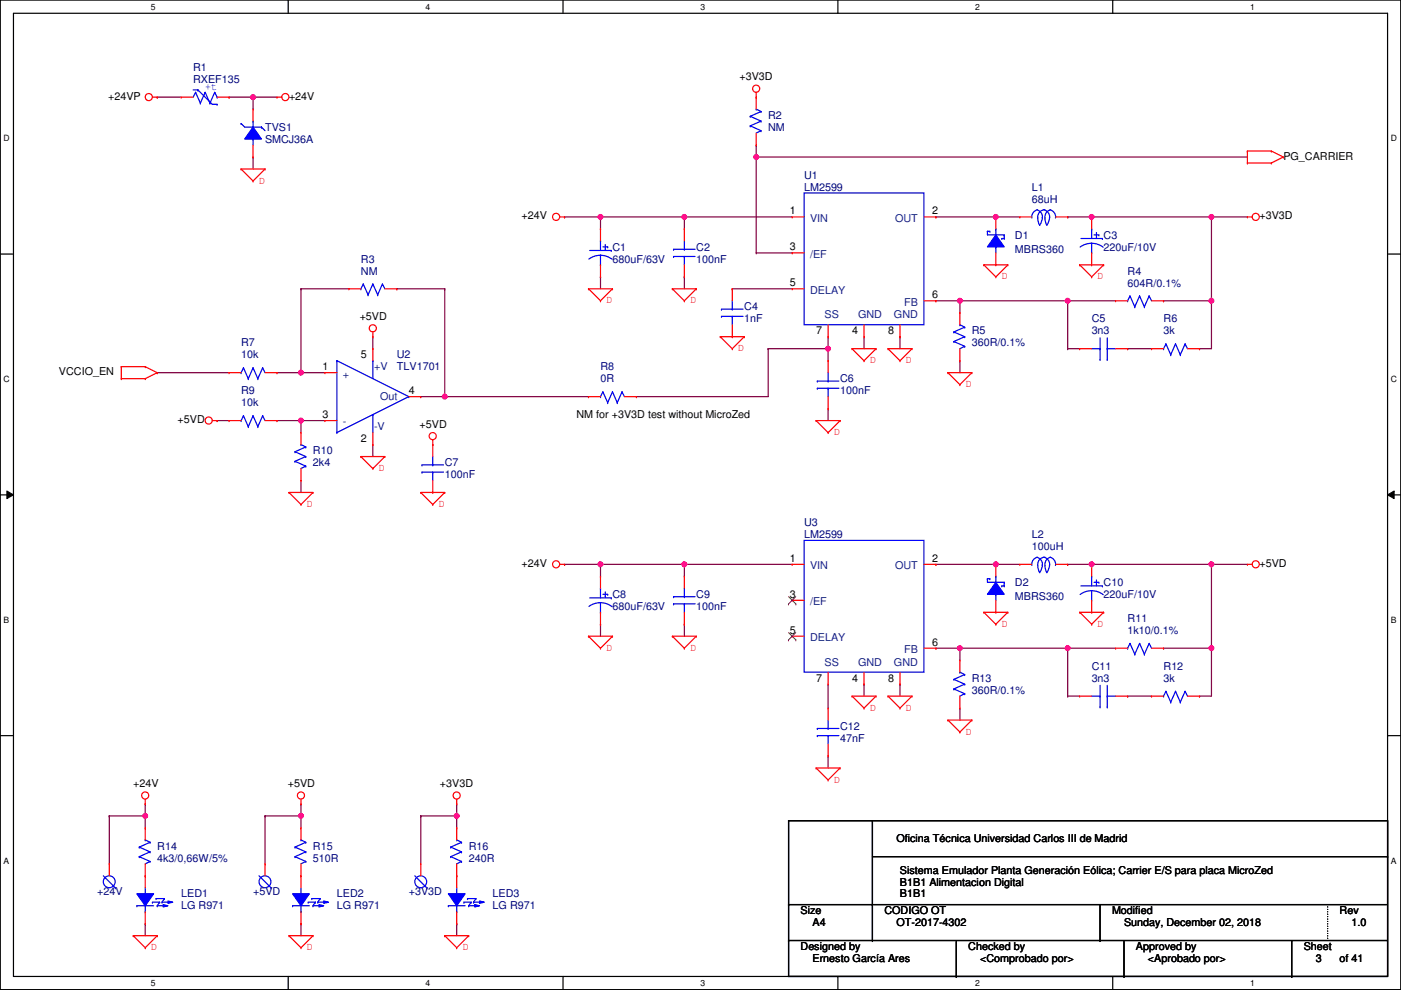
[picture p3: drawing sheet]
<svg xmlns="http://www.w3.org/2000/svg" width="297mm" height="210mm" viewBox="0 0 297 210" stroke-linecap="round" stroke-linejoin="round" font-family="sans-serif">
<path d="M.1 0h296.9v209.8h-296.9zM2.9 2.8h291.3v204.2h-291.3z" fill="none" stroke="#000" stroke-width=".25"/>
<g fill="#fff">
<path d="M32 .4h1v2h-1z"/>
<path d="M32 207.4h1v2h-1z"/>
</g>
<path d="M61.1 0v2.8M61.1 207v2.8" fill="none" stroke="#000" stroke-width=".25"/>
<g fill="#fff">
<path d="M90.2 .4h1v2h-1z"/>
<path d="M90.2 207.4h1v2h-1z"/>
</g>
<path d="M119.4 0v2.8M119.4 207v2.8" fill="none" stroke="#000" stroke-width=".25"/>
<g fill="#fff">
<path d="M148.5 .4h1v2h-1z"/>
<path d="M148.5 207.4h1v2h-1z"/>
</g>
<path d="M177.6 0v2.8M177.6 207v2.8" fill="none" stroke="#000" stroke-width=".25"/>
<g fill="#fff">
<path d="M206.8 .4h1v2h-1z"/>
<path d="M206.8 207.4h1v2h-1z"/>
</g>
<path d="M235.9 0v2.8M235.9 207v2.8" fill="none" stroke="#000" stroke-width=".25"/>
<g fill="#fff">
<path d="M265 .4h1v2h-1z"/>
<path d="M265 207.4h1v2h-1z"/>
<path d="M.8 28.3h1.2v2.1h-1.2z"/>
<path d="M294.9 28.3h1.3v2.1h-1.3z"/>
<path d="M.8 79.4h1.2v2h-1.2z"/>
<path d="M294.9 79.4h1.3v2h-1.3z"/>
</g>
<path d="M.1 53.9h2.8M294.2 53.9h2.8" fill="none" stroke="#000" stroke-width=".25"/>
<g fill="#fff">
<path d="M.8 130.5h1.2v2h-1.2z"/>
<path d="M294.9 130.5h1.2v2h-1.2z"/>
</g>
<path d="M.1 104.9h2.8M294.2 104.9h2.8" fill="none" stroke="#000" stroke-width=".25"/>
<path d="M1.5 104.1l1.4 .8-1.4 .8zM294.2 104.9l1.4-.8v1.6z" fill="#000"/>
<path d="M1.5 104.1l1.4 .8-1.4 .8zM294.2 104.9l1.4-.8v1.6z" fill="none" stroke="#000" stroke-width=".21"/>
<g fill="#fff">
<path d="M.8 181.5h1.2v2h-1.2z"/>
<path d="M294.9 181.5h1.2v2h-1.2z"/>
</g>
<path d="M.1 156h2.8M294.2 156h2.8" fill="none" stroke="#000" stroke-width=".25"/>
<path d="M160.3 33.3h.1M160.3 33.3h104.2" fill="none" stroke="#800040" stroke-width=".25"/>
<circle cx="160.3" cy="33.3" r=".5" fill="#f0f"/>
<circle cx="160.3" cy="33.3" r=".5" fill="none" stroke="#f0f" stroke-width=".25"/>
<g fill="none" stroke="#800040" stroke-width=".25">
<path d="M160.3 33.3h.1M160.3 33.3v20.3M33.3 79h.1M33.3 79h15.3M63.8 79h.1M63.8 61.2h.1M63.8 79h5.1M63.8 61.2v17.8M63.8 61.2h10.2M79.1 71.4h.1M79.1 71.4v2.5M84.1 61.2h.1"/>
<path d="M84.1 61.2h10.2M94.3 61.2h.1M94.3 61.2v22.9M79.1 94.3h.1M79.1 94.3v2.5"/>
</g>
<circle cx="94.3" cy="84.1" r=".5" fill="#f0f"/>
<circle cx="94.3" cy="84.1" r=".5" fill="none" stroke="#f0f" stroke-width=".25"/>
<path d="M58.7 79h.1M58.7 79h5.1M89.2 84.1h.1M89.2 84.1h5.1" fill="none" stroke="#800040" stroke-width=".25"/>
<circle cx="63.8" cy="79" r=".5" fill="#f0f"/>
<circle cx="63.8" cy="79" r=".5" fill="none" stroke="#f0f" stroke-width=".25"/>
<path d="M46 89.2h.1M46 89.2h2.6M58.7 89.2h.1M58.7 89.2h10.2M63.8 89.2h.1M63.8 89.2v2.5M63.8 101.9h.1M63.8 101.9v2.5" fill="none" stroke="#800040" stroke-width=".25"/>
<circle cx="63.8" cy="89.2" r=".5" fill="#f0f"/>
<circle cx="63.8" cy="89.2" r=".5" fill="none" stroke="#f0f" stroke-width=".25"/>
<path d="M127.3 46h.1M127.3 46h17.8M94.3 84.1h30.5M124.8 84.1h.1M175.6 86.6h.1M175.6 86.6v2.6" fill="none" stroke="#800040" stroke-width=".25"/>
<circle cx="127.3" cy="46" r=".5" fill="#f0f"/>
<circle cx="127.3" cy="46" r=".5" fill="none" stroke="#f0f" stroke-width=".25"/>
<path d="M127.3 46h.1M127.3 46v2.5M145.1 46h.1M145.1 46v2.5M145.1 46h22.9" fill="none" stroke="#800040" stroke-width=".25"/>
<circle cx="145.1" cy="46" r=".5" fill="#f0f"/>
<circle cx="145.1" cy="46" r=".5" fill="none" stroke="#f0f" stroke-width=".25"/>
<path d="M198.4 46h.1M198.4 46h12.7M198.4 63.8h.1M198.4 63.8h5.1M203.5 63.8h.1M203.5 63.8v2.5" fill="none" stroke="#800040" stroke-width=".25"/>
<circle cx="211.1" cy="46" r=".5" fill="#f0f"/>
<circle cx="211.1" cy="46" r=".5" fill="none" stroke="#f0f" stroke-width=".25"/>
<path d="M211.1 46h.1M211.1 46h5.1M226.4 46h.1M226.4 46h5.1M203.5 76.5h.1M203.5 76.5v2.5" fill="none" stroke="#800040" stroke-width=".25"/>
<circle cx="231.4" cy="46" r=".5" fill="#f0f"/>
<circle cx="231.4" cy="46" r=".5" fill="none" stroke="#f0f" stroke-width=".25"/>
<path d="M231.5 46h.1M231.5 46h25.4M256.9 46h.1M256.9 46v17.8" fill="none" stroke="#800040" stroke-width=".25"/>
<circle cx="256.8" cy="63.8" r=".5" fill="#f0f"/>
<circle cx="256.8" cy="63.8" r=".5" fill="none" stroke="#f0f" stroke-width=".25"/>
<circle cx="256.8" cy="46" r=".5" fill="#f0f"/>
<circle cx="256.8" cy="46" r=".5" fill="none" stroke="#f0f" stroke-width=".25"/>
<path d="M256.9 46h.1M256.9 46h7.6M203.5 63.8h.1M203.5 63.8h22.9M246.7 63.8h.1M246.7 63.8h10.2" fill="none" stroke="#800040" stroke-width=".25"/>
<circle cx="226.4" cy="63.8" r=".5" fill="#f0f"/>
<circle cx="226.4" cy="63.8" r=".5" fill="none" stroke="#f0f" stroke-width=".25"/>
<circle cx="203.5" cy="63.8" r=".5" fill="#f0f"/>
<circle cx="203.5" cy="63.8" r=".5" fill="none" stroke="#f0f" stroke-width=".25"/>
<g fill="none" stroke="#800040" stroke-width=".25">
<path d="M119.7 46h.1M119.7 46h7.6M127.3 58.7h.1M127.3 58.7v2.5M145.1 58.7h.1M145.1 58.7v2.5M155.3 61.2h.1M155.3 61.2h12.7M162.9 73.9h.1M175.6 71.4h.1M175.6 71.4v2.5h-12.7M183.2 71.4h.1"/>
<path d="M183.2 71.4v2.5M190.8 71.4h.1M190.8 71.4v2.5M226.4 63.8h.1M226.4 73.9h.1M226.4 63.8v10.1M226.4 73.9h2.5M226.4 63.8h10.1M239.1 73.9h.1M239.1 73.9h5.1M254.3 73.9h.1M256.9 63.8h.1"/>
<path d="M256.9 63.8v10.1h-2.6"/>
</g>
<circle cx="175.6" cy="73.9" r=".5" fill="#f0f"/>
<circle cx="175.6" cy="73.9" r=".5" fill="none" stroke="#f0f" stroke-width=".25"/>
<path d="M160.3 30.8h.1M160.3 30.8v2.5M160.3 53.6h.1M160.3 53.6h7.7M162.9 73.9h.1M162.9 73.9v10.2M175.6 73.9h.1M175.6 73.9v2.6M127.3 119.7h.1M127.3 119.7h17.8" fill="none" stroke="#800040" stroke-width=".25"/>
<circle cx="127.3" cy="119.6" r=".5" fill="#f0f"/>
<circle cx="127.3" cy="119.6" r=".5" fill="none" stroke="#f0f" stroke-width=".25"/>
<path d="M127.3 119.7h.1M127.3 119.7v2.5M145.1 119.7h.1M145.1 119.7v2.5M145.1 119.7h22.9" fill="none" stroke="#800040" stroke-width=".25"/>
<circle cx="145.1" cy="119.6" r=".5" fill="#f0f"/>
<circle cx="145.1" cy="119.6" r=".5" fill="none" stroke="#f0f" stroke-width=".25"/>
<path d="M198.4 119.7h.1M198.4 119.7h17.8M211.1 119.7h.1M198.4 137.4h.1M198.4 137.4h5.1M203.5 137.4h.1M203.5 137.4v2.6M203.5 150.1h.1M203.5 150.1v2.6" fill="none" stroke="#800040" stroke-width=".25"/>
<circle cx="211.1" cy="119.6" r=".5" fill="#f0f"/>
<circle cx="211.1" cy="119.6" r=".5" fill="none" stroke="#f0f" stroke-width=".25"/>
<path d="M226.4 119.7h.1M226.4 119.7h5.1" fill="none" stroke="#800040" stroke-width=".25"/>
<circle cx="231.4" cy="119.6" r=".5" fill="#f0f"/>
<circle cx="231.4" cy="119.6" r=".5" fill="none" stroke="#f0f" stroke-width=".25"/>
<path d="M231.5 119.7h.1M231.5 119.7h25.4M256.9 119.7h.1M256.9 119.7v17.7" fill="none" stroke="#800040" stroke-width=".25"/>
<circle cx="256.8" cy="137.4" r=".5" fill="#f0f"/>
<circle cx="256.8" cy="137.4" r=".5" fill="none" stroke="#f0f" stroke-width=".25"/>
<circle cx="256.8" cy="119.6" r=".5" fill="#f0f"/>
<circle cx="256.8" cy="119.6" r=".5" fill="none" stroke="#f0f" stroke-width=".25"/>
<path d="M256.9 119.7h.1M256.9 119.7h7.6M203.5 137.4h.1M203.5 137.4h22.9M246.7 137.4h.1M246.7 137.4h10.2" fill="none" stroke="#800040" stroke-width=".25"/>
<circle cx="226.4" cy="137.4" r=".5" fill="#f0f"/>
<circle cx="226.4" cy="137.4" r=".5" fill="none" stroke="#f0f" stroke-width=".25"/>
<circle cx="203.5" cy="137.4" r=".5" fill="#f0f"/>
<circle cx="203.5" cy="137.4" r=".5" fill="none" stroke="#f0f" stroke-width=".25"/>
<g fill="none" stroke="#800040" stroke-width=".25">
<path d="M119.7 119.7h.1M119.7 119.7h7.6M127.3 132.4h.1M127.3 132.4v2.5M145.1 132.4h.1M145.1 132.4v2.5M226.4 137.4h.1M226.4 137.4v10.2M226.4 137.4h10.1M256.9 137.4h.1M256.9 137.4v10.2h-2.6M175.6 145.1h.1"/>
<path d="M175.6 145.1v5M183.2 145.1h.1M183.2 145.1v2.5M190.8 145.1h.1M190.8 145.1v2.5M226.4 147.6h.1M226.4 147.6h2.5M239.1 147.6h.1M239.1 147.6h5.1M254.3 147.6h.1M30.8 170.5h.1M30.8 170.5v2.5"/>
<path d="M63.8 170.5h.1M63.8 170.5v2.5M175.6 160.3h.1M175.6 160.3v2.5M30.8 195.9h.1M30.8 195.9v2.5M63.8 195.9h.1M63.8 195.9v2.5M96.8 195.9h.1M96.8 195.9v2.5"/>
</g>
<circle cx="63.8" cy="173" r=".5" fill="#f0f"/>
<circle cx="63.8" cy="173" r=".5" fill="none" stroke="#f0f" stroke-width=".25"/>
<path d="M96.8 170.5h.1M96.8 170.5v2.5" fill="none" stroke="#800040" stroke-width=".25"/>
<circle cx="96.8" cy="173" r=".5" fill="#f0f"/>
<circle cx="96.8" cy="173" r=".5" fill="none" stroke="#f0f" stroke-width=".25"/>
<path d="M23.2 173h.1M23.2 173h7.6M56.2 173h.1M56.2 173h7.6M56.2 173v10.2M63.8 173h.1M63.8 173v2.5M89.2 173h.1M89.2 173h7.6M89.2 173v10.2M96.8 173h.1M96.8 173v2.5" fill="none" stroke="#800040" stroke-width=".25"/>
<circle cx="30.8" cy="173" r=".5" fill="#f0f"/>
<circle cx="30.8" cy="173" r=".5" fill="none" stroke="#f0f" stroke-width=".25"/>
<path d="M48.6 20.6h.1M48.6 20.6h5.1M53.7 33.3h.1M53.7 33.3v2.5M134.9 84.1h.1M134.9 84.1h28M23.2 173h.1M23.2 173v10.2M30.8 173h.1M30.8 173v2.5" fill="none" stroke="#800040" stroke-width=".25"/>
<circle cx="53.6" cy="20.6" r=".5" fill="#f0f"/>
<circle cx="53.6" cy="20.6" r=".5" fill="none" stroke="#f0f" stroke-width=".25"/>
<path d="M33.3 20.6h.1M33.3 20.6h5.1M53.7 20.6h.1M53.7 20.6v2.5M53.7 20.6h5" fill="none" stroke="#800040" stroke-width=".25"/>
<g fill="none" stroke="#f00" stroke-width=".25">
<path d="M160.3 19.6v1M32.3 20.6h1M33.3 20.6h.1M51.1 35.8h.1M51.1 35.8h5.1M51.1 35.8l2.6 2.6M53.7 38.4h.1M56.2 35.8h.1M56.2 35.8l-2.5 2.6M58.7 20.6h.1M58.7 20.6h1.1M160.3 20.6h.1"/>
<path d="M264.5 34.6h.1M264.5 32h.1M264.5 32h5.1M264.5 34.6h5.1M264.5 32v2.6M269.6 32h.1M269.6 34.6h.1M269.6 32l2.5 1.3M272.1 33.3h.1M272.1 33.3l-2.5 1.3M118.7 46h1M119.7 46h.1"/>
<path d="M208.6 56.2h.1M208.6 56.2h5.1M208.6 56.2l2.5 2.5M211.1 58.7h.1M213.7 56.2h.1M213.7 56.2l-2.6 2.5M228.9 56.2h.1M228.9 56.2h5.1M228.9 56.2l2.6 2.5M231.5 58.7h.1M234 56.2h.1M234 56.2l-2.5 2.5"/>
<path d="M264.5 46h.1M264.5 46h1M25.7 77.7h.1M25.7 77.7h5.1M25.7 77.7v2.6M30.8 77.7h.1M30.8 77.7l2.5 1.3M33.3 79h.1M33.3 79l-2.5 1.3M48.6 79h.1M48.6 79h2.5M56.2 79h2.5"/>
<path d="M58.7 79h.1M79.1 71.4h.1M79.1 70.4v1M124.8 61.2h.1M124.8 61.2h5.1M124.8 61.2l2.5 2.6M127.3 63.8h.1M129.9 61.2h.1M129.9 61.2l-2.6 2.6M142.6 61.2h.1M142.6 61.2h5M142.6 61.2l2.5 2.6"/>
<path d="M145.1 63.8h.1M147.6 61.2h.1M147.6 61.2l-2.5 2.6M152.7 71.4h.1M152.7 71.4l2.6 2.5M152.7 71.4h5.1M155.3 73.9h.1M155.3 71.4h.1M155.3 61.2h.1M155.3 61.2v2.6M155.3 68.9v2.5M157.8 71.4h.1"/>
<path d="M157.8 71.4l-2.5 2.5M180.7 73.9h.1M180.7 73.9h5M180.7 73.9l2.5 2.6M183.2 76.5h.1M185.7 73.9h.1M185.7 73.9l-2.5 2.6M188.3 73.9h.1M188.3 73.9h5.1M188.3 73.9l2.5 2.6M190.8 76.5h.1M193.4 73.9h.1"/>
<path d="M193.4 73.9l-2.6 2.6M201 79h.1M201 79h5.1M201 79l2.5 2.6M206.1 79h.1M206.1 79l-2.6 2.6M25.7 80.3h.1M25.7 80.3h5.1M30.8 80.3h.1M45 89.2h1M46 89.2h.1M76.5 96.8h.1"/>
<path d="M76.5 96.8h5.1M76.5 96.8l2.6 2.5M79.1 99.3h.1M81.6 96.8h.1M81.6 96.8l-2.5 2.5M91.8 94.3h.1M91.8 93.2v1.1M173 89.2h.1M173 89.2h5.1M173 89.2l2.6 2.5M175.6 91.7h.1M178.1 89.2h.1"/>
<path d="M178.1 89.2l-2.5 2.5M203.5 81.6h.1M61.3 104.4h.1M61.3 104.4h5.1M61.3 104.4l2.5 2.6M63.8 107h.1M66.4 104.4h.1M66.4 104.4l-2.6 2.6M89.2 104.4h.1M89.2 104.4h5.1M89.2 104.4l2.6 2.6M91.8 107h.1"/>
<path d="M94.3 104.4h.1M94.3 104.4l-2.5 2.6M118.7 119.7h1M119.7 119.7h.1M264.5 119.7h.1M264.5 119.7h1M124.8 134.9h.1M124.8 134.9h5.1M124.8 134.9l2.5 2.5M127.3 137.4h.1M129.9 134.9h.1M129.9 134.9l-2.6 2.5"/>
<path d="M142.6 134.9h.1M142.6 134.9h5M142.6 134.9l2.5 2.5M145.1 137.4h.1M147.6 134.9h.1M147.6 134.9l-2.5 2.5M208.6 129.8h.1M208.6 129.8h5.1M208.6 129.8l2.5 2.6M211.1 132.4h.1M213.7 129.8h.1M213.7 129.8l-2.6 2.6"/>
<path d="M228.9 129.8h.1M228.9 129.8h5.1M228.9 129.8l2.6 2.6M231.5 132.4h.1M234 129.8h.1M234 129.8l-2.5 2.6M175.6 150.1h.1M175.6 150.1v2.6M175.6 157.8v2.5M180.7 147.6h.1M180.7 147.6h5M180.7 147.6l2.5 2.5"/>
<path d="M183.2 150.1h.1M185.7 147.6h.1M185.7 147.6l-2.5 2.5M188.3 147.6h.1M188.3 147.6h5.1M188.3 147.6l2.5 2.5M190.8 150.1h.1M193.4 147.6h.1M193.4 147.6l-2.6 2.5M201 152.7h.1M201 152.7h5.1M201 152.7l2.5 2.5"/>
<path d="M203.5 155.2h.1M206.1 152.7h.1M206.1 152.7l-2.6 2.5M244.2 147.6h.1M244.2 147.6h2.5M251.8 147.6h2.5M254.3 147.6h.1M30.8 170.5h.1M30.8 175.5h.1M30.8 169.4v1.1M30.8 175.5v2.6M63.8 170.5h.1"/>
<path d="M63.8 169.4v1.1M96.8 170.5h.1M96.8 169.4v1.1M173 162.8h.1M173 162.8h5.1M173 162.8l2.6 2.6M175.6 165.4h.1M175.6 160.3h.1M178.1 162.8h.1M178.1 162.8l-2.5 2.6M23.2 183.2h.1M23.2 183.2v2.5"/>
<path d="M28.3 198.4h.1M28.3 198.4h5M28.3 198.4l2.5 2.5M30.8 185.7h.1M30.8 183.2v2.5M33.3 198.4h.1M33.3 198.4l-2.5 2.5M61.3 198.4h.1M61.3 198.4h5.1M61.3 198.4l2.5 2.5M66.4 198.4h.1M66.4 198.4l-2.6 2.5"/>
<path d="M94.3 198.4h.1M94.3 198.4h5.1M94.3 198.4l2.5 2.5M99.4 198.4h.1M99.4 198.4l-2.6 2.5M30.8 200.9h.1M63.8 200.9h.1M96.8 200.9h.1"/>
<circle cx="160.3" cy="18.8" r=".76"/>
<circle cx="31.5" cy="20.6" r=".76"/>
<circle cx="60.5" cy="20.6" r=".76"/>
<circle cx="117.9" cy="46" r=".76"/>
<circle cx="266.2" cy="46" r=".76"/>
<circle cx="79" cy="69.6" r=".76"/>
<circle cx="44.2" cy="89.2" r=".76"/>
<circle cx="91.7" cy="92.5" r=".76"/>
<circle cx="117.9" cy="119.6" r=".76"/>
<circle cx="266.2" cy="119.6" r=".76"/>
<circle cx="30.8" cy="168.7" r=".76"/>
<circle cx="63.8" cy="168.7" r=".76"/>
<circle cx="96.8" cy="168.7" r=".76"/>
</g>
<g fill="none" stroke="#000" stroke-width=".25">
<path d="M167.2 174h127v33h-127zM185 174v25.4M167.2 199.4h.1M167.2 191.8h.1M167.2 199.4h127M167.2 191.8h127M185 199.4h.1M185 191.8h.1M185 181.6h109.2M202.8 199.4v7.6M233.2 199.4h.1M233.2 191.8v7.6"/>
<path d="M238.3 199.4v7.6M273.9 199.4v7.6M294.2 181.6h.1M202.8 207h.1M238.3 207h.1M273.9 207h.1"/>
</g>
<path d="M281.5 191.8v7.6M281.5 199.4h.1" fill="none" stroke="#000" stroke-width=".25" stroke-dasharray="0 .5"/>
<g fill="none" stroke="#00f" stroke-width=".25">
<path d="M51.9 26.9h3.5M53.7 29.5h.1M53.7 25.7h.1M53.7 25.7v1.2M53.7 29.5v1.3M55.4 26.9h.1M51.1 79h.1M51.6 78h.1M51.6 78l1 2.3M51.6 78l-.5 1M53.7 78h.1M53.7 78l1 2.3"/>
<path d="M53.7 78l-1.1 2.3M55.7 78h.1M55.7 78l-1 2.3M55.7 78l.5 1M153 65.6h.1M153 67.1h.1M153 65.6h4.5M153 67.1h4.5M155.3 67.1h.1M155.3 65.6h.1M155.3 63.8v1.8M155.3 67.1v1.8"/>
<path d="M52.6 80.3h.1M54.7 80.3h.1M173.3 154.5h.1M173.3 156h.1M173.3 154.5h4.6M173.3 156h4.6M175.6 156h.1M175.6 154.5h.1M175.6 152.7v1.8M175.6 156v1.8M246.7 147.6h.1M247.2 146.6h.1"/>
<path d="M247.2 146.6l1 2.3M247.2 146.6l-.5 1M248.2 148.9h.1M249.2 146.6h.1M249.2 146.6l1 2.3M249.2 146.6l-1 2.3M250.2 148.9h.1M251.3 146.6h.1M251.3 146.6l-1.1 2.3M251.3 146.6l.5 1M29.5 179.6h.1M29.5 179.6l2.3 1"/>
<path d="M30.8 178.1h.1M30.8 178.1l1 .5M31.8 178.6h.1M31.8 178.6l-2.3 1M21.9 185.7l2.5 2.5M24.4 188.2h.1M29.5 181.6h.1M29.5 181.6l2.3 1M31.8 180.6h.1M31.8 182.6h.1M31.8 180.6l-2.3 1M31.8 182.6l-1 .6"/>
<circle cx="23.2" cy="187" r="1.26"/>
</g>
<path d="M53.7 26.9l1.7 2.6h-3.5z" fill-rule="evenodd" fill="#00f"/>
<g fill="none" stroke="#00f" stroke-width=".25">
<path d="M51.1 26.2h.1M51.1 26.2l.8 .7M53.7 26.9l1.7 2.6h-3.5zM55.4 26.9h.1M55.4 26.9l.8 .8M229.2 50.6h4.5M231.5 53.6h.1M231.5 51.6l1.5 .3 .9 .5M231.5 51.6l-1.6 .3-.9 .5M231.5 48.5h.1M231.5 48.5v2.1M231.5 51.6v2"/>
<path d="M232 49.8h1M232.5 50.3h.1M232.5 49.3v1M233 49.8h.1M233.7 50.6h.1M62 192h.1M62 192h3.6M63.8 189.5h.1M63.8 193.3h.1M63.8 188.2v1.3M63.8 192v1.3"/>
</g>
<path d="M53.7 33.3h.1M53.7 23.1h.1M53.7 23.1v2.6M53.7 30.8v2.5M231.5 46h.1M231.5 56.2h.1M231.5 46v2.5M231.5 53.6v2.6" fill="none" stroke="#f00" stroke-width=".25"/>
<path d="M62 189.5h3.6l-1.8 2.5z" fill-rule="evenodd" fill="#00f"/>
<path d="M62 189.5h3.6l-1.8 2.5z" fill="none" stroke="#00f" stroke-width=".25"/>
<path d="M68.6 191l1.1 .3-1.1 .2z" fill-rule="evenodd" fill="#00f"/>
<path d="M68.6 191l1.1 .3-1.1 .2z" fill="none" stroke="#00f" stroke-width=".25"/>
<path d="M67.6 191.8l1 .2-1 .3z" fill-rule="evenodd" fill="#00f"/>
<g fill="none" stroke="#00f" stroke-width=".25">
<path d="M209.4 49.8h3.5M211.1 52.3h.1M211.1 48.5h.1M211.1 48.5v1.3M211.1 52.3v1.3M212.9 49.8h.1M219.8 44.5a1.48 1.48 0 0 1 1.2 1.7M220 44.5a1.51 1.51 0 0 0-1.2 1.7M220 46.2l.1 .9 .3 .7M221 46l-.2 1.1-.4 .6M221.3 44.5a1.48 1.48 0 0 1 1.2 1.7M221.5 44.5a1.51 1.51 0 0 0-1.5 1.7"/>
<path d="M221.5 46.2l.2 .9 .3 .7M222.5 46l-.2 1.1-.3 .6M222.6 44.5a1.48 1.48 0 0 1 1.2 1.7M222.8 44.5a1.51 1.51 0 0 0-1.2 1.7M127.3 84.1h.1M127.8 83.1h.1M127.8 83.1l1 2.3M127.8 83.1l-.5 1M128.8 85.4h.1M129.9 83.1h.1M129.9 83.1l1 2.3M129.9 83.1l-1.1 2.3"/>
<path d="M130.9 85.4h.1M131.9 83.1h.1M131.9 83.1l-1 2.3M131.9 83.1l.5 1M142.8 126.5h.1M142.8 128h.1M142.8 126.5h4.6M142.8 128h4.6M145.1 128h.1M145.1 126.5h.1M145.1 124.7v1.8M145.1 128v1.8"/>
<path d="M229.2 124.2h4.5M231.5 127.3h.1M231.5 125.2l1.5 .4 .9 .5M231.5 125.2l-1.6 .3-.9 .5M231.5 122.2h.1M231.5 122.2v2M231.5 125.2v2.1M232 123.5h1M232.5 124h.1M232.5 123v1M233 123.5h.1M233.7 124.2h.1"/>
<path d="M65.3 191.3h.1M65.3 191.3h1.6M66.1 190.5h.1M66.1 190.5h1.8M66.4 192h.1M66.4 192h2M66.9 191.3h.1M66.9 191.3l-.5 .7M67.4 191.3h.1M67.4 191.3h1.7M67.6 191.8l1 .2-1 .3zM67.9 190.5h.1"/>
<path d="M67.9 190.5l-.5 .8"/>
</g>
<g fill="none" stroke="#f00" stroke-width=".25">
<path d="M216.2 46h.1M216.2 46h2.6M223.8 46h2.6M226.4 46h.1M124.8 84.1h.1M124.8 84.1h2.5M132.4 84.1h2.5M134.9 84.1h.1M231.5 119.7h.1M231.5 119.7v2.5M145.1 132.4h.1M145.1 122.2h.1"/>
<path d="M145.1 122.2v2.5M145.1 129.8v2.6M231.5 129.8h.1M231.5 127.3v2.5M63.8 185.7h.1M63.8 195.9h.1M63.8 185.7v2.5M63.8 193.3v2.6"/>
</g>
<path d="M211.1 49.8l1.8 2.5h-3.5z" fill-rule="evenodd" fill="#00f"/>
<g fill="none" stroke="#00f" stroke-width=".25">
<path d="M41 19.1h1M41.5 19.6h.1M41.5 19.6l1 2.3M41.5 19.6l-.5 1M42 19.1h.1M42 19.1l3 3h1M43.5 19.6h.1M43.5 19.6l-1 2.3M43.5 19.6l1 2.3M45.5 19.6h.1M45.5 19.6l-1 2.3M45.5 19.6l.5 1"/>
<path d="M42.5 21.9h.1M44.5 21.9h.1M46 20.6h.1M46 22.1h.1M142.8 52.9h.1M142.8 54.4h.1M142.8 52.9h4.6M142.8 54.4h4.6M145.1 54.4h.1M145.1 52.9h.1M145.1 51.1v1.8M145.1 54.4v1.8"/>
<path d="M170.5 40.9h25.4v28h-25.4zM209.4 49h.1M209.4 49v.8M209.4 49h.5M209.9 49h.1M211.1 49.8l1.8 2.5h-3.5zM212.4 50.6h.1M212.4 50.6h.5M212.9 50.6h.1M212.9 49.8v.8M71.4 76.5h.1M71.4 76.5v15.2"/>
<path d="M71.4 76.5l15.3 7.6M76.5 61.2h.1M77 60.2h.1M77 60.2l1 2.3M77 60.2l-.5 1M78 62.5h.1M79.1 60.2h.1M79.1 76.5h.1M79.1 60.2l1 2.3M79.1 60.2l-1.1 2.3M79.1 76.5v3.8M80.1 62.5h.1"/>
<path d="M81.1 60.2h.1M81.1 60.2l-1 2.3M81.1 60.2l.5 1M175.6 79v1.8M202.2 72.4h.1M202.2 70.4h.1M202.2 72.4l2.3 1M202.2 70.4l2.3 1M203.5 68.9h.1M203.5 68.9l1 .5M204.5 71.4h.1M204.5 69.4h.1"/>
<path d="M204.5 73.4h.1M204.5 71.4l-2.3 1M204.5 69.4l-2.3 1M204.5 73.4l-1 .5M239.1 63.8h.1M239.6 62.8h.1M239.6 62.8l1 2.2M239.6 62.8l-.5 1M240.6 65h.1M241.6 62.8h.1M241.6 62.8l1 2.2M241.6 62.8l-1 2.2"/>
<path d="M242.6 65h.1M243.6 62.8h.1M243.6 62.8l-1 2.2M243.6 62.8l.6 1M71.4 91.7h.1M79.1 87.9h.1M79.1 87.9v3.8M86.7 84.1h.1M86.7 84.1l-15.3 7.6M173.3 80.8h.1M173.3 82.3h.1M173.3 80.8h4.6"/>
<path d="M173.3 82.3h4.6M175.6 82.3h.1M175.6 80.8h.1M175.6 82.3v1.8M239.1 137.4h.1M239.6 136.4h.1M239.6 136.4l1 2.3M239.6 136.4l-.5 1M240.6 138.7h.1M241.6 136.4h.1M241.6 136.4l1 2.3M241.6 136.4l-1 2.3"/>
<path d="M242.6 138.7h.1M243.6 136.4h.1M243.6 136.4l-1 2.3M243.6 136.4l.6 1M54.9 185.7l2.6 2.5M57.5 188.2h.1M95.1 192h.1M95.1 192h3.5M96.8 189.5h.1M96.8 193.3h.1M96.8 188.2v1.3M96.8 192v1.3"/>
<circle cx="56.2" cy="187" r="1.26"/>
</g>
<g fill="none" stroke="#f00" stroke-width=".25">
<path d="M38.4 20.6h.1M38.4 20.6h2.6M46 20.6h2.6M48.6 20.6h.1M145.1 58.7h.1M145.1 48.5h.1M145.1 48.5v2.6M145.1 56.2v2.5M168 46h.1M168 53.6h.1M168 46h2.5M168 53.6h2.5"/>
<path d="M195.9 46h2.5M198.4 46h.1M211.1 56.2h.1M211.1 46h.1M211.1 46v2.5M211.1 53.6v2.6M68.9 79h.1M68.9 79h2.5M74 61.2h.1M74 61.2h2.5M79.1 73.9h.1M79.1 73.9v2.6"/>
<path d="M81.6 61.2h2.5M84.1 61.2h.1M168 61.2h.1M168 61.2h2.5M175.6 71.4h.1M175.6 76.5h.1M175.6 68.9v2.5M175.6 76.5v2.5M183.2 71.4h.1M183.2 68.9v2.5M190.8 71.4h.1M190.8 68.9v2.5"/>
<path d="M195.9 63.8h2.5M198.4 63.8h.1M203.5 76.5h.1M203.5 66.3h.1M203.5 66.3v2.6M203.5 73.9v2.6M236.5 63.8h.1M236.5 63.8h2.6M244.2 63.8h2.5M246.7 63.8h.1M68.9 89.2h.1M68.9 89.2h2.5"/>
<path d="M79.1 94.3h.1M79.1 91.7v2.6M86.7 84.1h2.5M89.2 84.1h.1M175.6 86.6h.1M175.6 84.1v2.5M236.5 137.4h.1M236.5 137.4h2.6M244.2 137.4h2.5M246.7 137.4h.1M56.2 183.2h.1M56.2 183.2v2.5"/>
</g>
<path d="M95.1 189.5h3.5l-1.8 2.5z" fill-rule="evenodd" fill="#00f"/>
<path d="M95.1 189.5h3.5l-1.8 2.5z" fill="none" stroke="#00f" stroke-width=".25"/>
<path d="M101.7 191l1 .3-1 .2z" fill-rule="evenodd" fill="#00f"/>
<path d="M101.7 191l1 .3-1 .2z" fill="none" stroke="#00f" stroke-width=".25"/>
<path d="M100.6 191.8l1.1 .2-1.1 .3z" fill-rule="evenodd" fill="#00f"/>
<g fill="none" stroke="#00f" stroke-width=".25">
<path d="M209.4 123.5h3.5M211.1 126h.1M211.1 122.2h.1M211.1 122.2v1.3M211.1 126v1.3M212.9 123.5h.1M98.4 191.3h.1M98.4 191.3h1.5M99.1 190.5h.1M99.1 190.5h1.8M99.4 192h.1M99.4 192h2"/>
<path d="M99.9 191.3h.1M99.9 191.3l-.5 .7M100.4 191.3h.1M100.4 191.3h1.8M100.6 191.8l1.1 .2-1.1 .3zM100.9 190.5h.1M100.9 190.5l-.5 .8"/>
</g>
<path d="M96.8 185.7h.1M96.8 195.9h.1M96.8 185.7v2.5M96.8 193.3v2.6" fill="none" stroke="#f00" stroke-width=".25"/>
<path d="M211.1 123.5l1.8 2.5h-3.5z" fill-rule="evenodd" fill="#00f"/>
<g fill="none" stroke="#00f" stroke-width=".25">
<path d="M125 53.1h4.6M127.3 56.2h.1M127.3 54.1l1.6 .3 .9 .6M127.3 54.1l-1.5 .3-.9 .5M127.3 51.1h.1M127.3 51.1v2M127.3 54.1v2.1M127.8 52.3h1M128.3 52.9h.1M128.3 51.8v1.1M128.8 52.3h.1M129.6 53.1h.1"/>
<path d="M231.5 73.9h1.7M233.2 76.2h.1M233.2 73.9h.1M233.2 71.6v4.6M234.8 73.9h.1M234.8 76.2h.1M234.8 73.9h1.7M234.8 71.6v4.6M51.1 89.2h.1M51.6 88.2h.1M51.6 88.2l1 2.2M51.6 88.2l-.5 1"/>
<path d="M52.6 90.4h.1M53.7 88.2h.1M53.7 88.2l1 2.2M53.7 88.2l-1.1 2.2M54.7 90.4h.1M55.7 88.2h.1M55.7 88.2l-1 2.2M55.7 88.2l.5 1M62.5 97.8h.1M62.5 95.8h.1M62.5 97.8l2.3 1M62.5 95.8l2.3 1"/>
<path d="M63.8 94.3h.1M63.8 94.3l1 .5M64.8 96.8h.1M64.8 94.8h.1M64.8 98.8h.1M64.8 96.8l-2.3 1M64.8 94.8l-2.3 1M64.8 98.8l-1 .5M170.5 114.6h25.4v27.9h-25.4zM219.8 118.2a1.48 1.48 0 0 1 1.2 1.7M220 118.2a1.51 1.51 0 0 0-1.2 1.7M221 119.7l-.2 1-.4 .7"/>
<path d="M221.3 118.2a1.48 1.48 0 0 1 1.2 1.7M221.5 118.1a1.64 1.64 0 0 0-1.4 2.2l.3 1.2M222.5 119.7l-.2 1-.3 .7M222.6 118.2a1.48 1.48 0 0 1 1.2 1.7M222.8 118.2a1.84 1.84 0 0 0-1.1 2.5l.3 .8M209.4 122.7h.1M209.4 122.7v.8M209.4 122.7h.5M209.9 122.7h.1M211.1 123.5l1.8 2.5h-3.5zM212.4 124.2h.1M212.4 124.2h.5"/>
<path d="M212.9 124.2h.1M212.9 123.5v.7M202.2 146.1h.1M202.2 144h.1M202.2 146.1l2.3 1M202.2 144l2.3 1.1M203.5 142.5h.1M203.5 142.5l1 .5M204.5 145.1h.1M204.5 143h.1M204.5 147.1h.1M204.5 145.1l-2.3 1"/>
<path d="M204.5 143l-2.3 1M204.5 147.1l-1 .5M29 192h.1M29 192h3.6M30.8 189.5h.1M30.8 193.3h.1M30.8 188.2v1.3M30.8 192v1.3M87.9 185.7l2.6 2.5M90.5 188.2h.1"/>
<circle cx="89.2" cy="187" r="1.26"/>
</g>
<g fill="none" stroke="#f00" stroke-width=".25">
<path d="M127.3 48.5h.1M127.3 58.7h.1M127.3 48.5v2.6M127.3 56.2v2.5M228.9 73.9h.1M228.9 73.9h2.6M236.5 73.9h2.6M239.1 73.9h.1M48.6 89.2h.1M48.6 89.2h2.5M56.2 89.2h2.5M58.7 89.2h.1"/>
<path d="M63.8 91.7h.1M63.8 91.7v2.6M63.8 99.3v2.6M63.8 101.9h.1M168 119.7h.1M168 119.7h2.5M195.9 119.7h2.5M198.4 119.7h.1M211.1 119.7h.1M211.1 119.7v2.5M216.2 119.7h.1M216.2 119.7h2.6"/>
<path d="M223.8 119.7h2.6M226.4 119.7h.1M168 127.3h.1M168 134.9h.1M168 127.3h2.5M168 134.9h2.5M195.9 137.4h2.5M198.4 137.4h.1M203.5 140h.1M203.5 140v2.5M211.1 129.8h.1M211.1 127.3v2.5"/>
<path d="M175.6 145.1h.1M175.6 142.5v2.6M183.2 145.1h.1M183.2 142.5v2.6M190.8 145.1h.1M190.8 142.5v2.6M203.5 150.1h.1M203.5 147.6v2.5M89.2 183.2h.1M89.2 183.2v2.5"/>
</g>
<path d="M167.2 128.1h.1M167.2 135.7h.1M167.2 126.5l1.5 1.6M167.2 134.1l1.5 1.6M168.7 126.5l-1.5 1.6M168.7 134.1l-1.5 1.6M168.7 128.1h.1M168.7 135.7h.1" fill="none" stroke="#804000" stroke-width=".21"/>
<path d="M29 189.5h3.6l-1.8 2.5z" fill-rule="evenodd" fill="#00f"/>
<path d="M29 189.5h3.6l-1.8 2.5z" fill="none" stroke="#00f" stroke-width=".25"/>
<path d="M35.6 191l1 .3-1 .2z" fill-rule="evenodd" fill="#00f"/>
<path d="M35.6 191l1 .3-1 .2z" fill="none" stroke="#00f" stroke-width=".25"/>
<path d="M34.6 191.8l1 .2-1 .3z" fill-rule="evenodd" fill="#00f"/>
<g fill="none" stroke="#00f" stroke-width=".25">
<path d="M159.1 26.7h.1M159.1 24.7h.1M159.1 26.7l2.3 1M159.1 24.7l2.3 1M160.3 23.1h.1M160.3 23.1l1.1 .5M161.4 25.7h.1M161.4 23.6h.1M161.4 27.7h.1M161.4 25.7l-2.3 1M161.4 23.6l-2.3 1.1M161.4 27.7l-1.1 .5"/>
<path d="M246.7 73.9h.1M247.2 72.9h.1M247.2 72.9l1 2.3M247.2 72.9l-.5 1M248.2 75.2h.1M249.2 72.9h.1M249.2 72.9l1 2.3M249.2 72.9l-1 2.3M250.2 75.2h.1M251.3 72.9h.1M251.3 72.9l-1.1 2.3M251.3 72.9l.5 1"/>
<path d="M89.5 98.6h.1M89.5 98.6h4.5M91.8 98.6h.1M91.8 96.8v1.8M89.5 100.1h.1M89.5 100.1h4.5M91.8 100.1h.1M91.8 100.1v1.8M125 126.8h4.6M127.3 129.8h.1M127.3 127.8l1.6 .3 .9 .5M127.3 127.8l-1.5 .3-.9 .5"/>
<path d="M127.3 124.7h.1M127.3 124.7v2.1M127.3 127.8v2M127.8 126h1M128.3 126.5h.1M128.3 125.5v1M128.8 126h.1M129.6 126.8h.1M231.5 147.6h1.7M233.2 149.9h.1M233.2 147.6h.1M233.2 145.3v4.6"/>
<path d="M234.8 147.6h.1M234.8 149.9h.1M234.8 147.6h1.7M234.8 145.3v4.6M62.5 179.6h.1M62.5 179.6l2.3 1M63.8 178.1h.1M63.8 178.1l1 .5M64.8 178.6h.1M64.8 178.6l-2.3 1M95.6 179.6h.1M95.6 179.6l2.3 1"/>
<path d="M96.8 178.1h.1M96.8 178.1l1.1 .5M97.9 178.6h.1M97.9 178.6l-2.3 1M32.3 191.3h.1M32.3 191.3h1.5M33.1 190.5h.1M33.1 190.5h1.8M33.3 192h.1M33.3 192h2.1M33.8 191.3h.1M33.8 191.3l-.5 .7"/>
<path d="M34.4 191.3h.1M34.4 191.3h1.7M34.6 191.8l1 .2-1 .3zM34.9 190.5h.1M34.9 190.5l-.5 .8M62.5 181.6h.1M62.5 181.6l2.3 1M64.8 180.6h.1M64.8 182.6h.1M64.8 180.6l-2.3 1M64.8 182.6l-1 .6M95.6 181.6h.1"/>
<path d="M95.6 181.6l2.3 1M97.9 180.6h.1M97.9 182.6h.1M97.9 180.6l-2.3 1M97.9 182.6l-1.1 .6"/>
</g>
<g fill="none" stroke="#f00" stroke-width=".25">
<path d="M160.3 30.8h.1M160.3 20.6h.1M160.3 20.6v2.5M160.3 28.2v2.6M244.2 73.9h.1M244.2 73.9h2.5M251.8 73.9h2.5M254.3 73.9h.1M91.8 94.3h.1M91.8 94.3v2.5M91.8 104.4h.1M91.8 101.9v2.5"/>
<path d="M127.3 122.2h.1M127.3 132.4h.1M127.3 122.2v2.5M127.3 129.8v2.6M228.9 147.6h.1M228.9 147.6h2.6M236.5 147.6h2.6M239.1 147.6h.1M63.8 175.5h.1M63.8 175.5v2.6M96.8 175.5h.1M96.8 175.5v2.6"/>
<path d="M30.8 185.7h.1M30.8 195.9h.1M30.8 185.7v2.5M30.8 193.3v2.6M63.8 185.7h.1M63.8 183.2v2.5M96.8 185.7h.1M96.8 183.2v2.5"/>
</g>
<circle cx="160.3" cy="33.3" r=".5" fill="#f0f"/>
<circle cx="160.3" cy="33.3" r=".5" fill="none" stroke="#f0f" stroke-width=".25"/>
<circle cx="94.3" cy="84.1" r=".5" fill="#f0f"/>
<circle cx="94.3" cy="84.1" r=".5" fill="none" stroke="#f0f" stroke-width=".25"/>
<circle cx="63.8" cy="79" r=".5" fill="#f0f"/>
<circle cx="63.8" cy="79" r=".5" fill="none" stroke="#f0f" stroke-width=".25"/>
<circle cx="63.8" cy="89.2" r=".5" fill="#f0f"/>
<circle cx="63.8" cy="89.2" r=".5" fill="none" stroke="#f0f" stroke-width=".25"/>
<circle cx="127.3" cy="46" r=".5" fill="#f0f"/>
<circle cx="127.3" cy="46" r=".5" fill="none" stroke="#f0f" stroke-width=".25"/>
<circle cx="145.1" cy="46" r=".5" fill="#f0f"/>
<circle cx="145.1" cy="46" r=".5" fill="none" stroke="#f0f" stroke-width=".25"/>
<circle cx="211.1" cy="46" r=".5" fill="#f0f"/>
<circle cx="211.1" cy="46" r=".5" fill="none" stroke="#f0f" stroke-width=".25"/>
<circle cx="231.4" cy="46" r=".5" fill="#f0f"/>
<circle cx="231.4" cy="46" r=".5" fill="none" stroke="#f0f" stroke-width=".25"/>
<circle cx="256.8" cy="63.8" r=".5" fill="#f0f"/>
<circle cx="256.8" cy="63.8" r=".5" fill="none" stroke="#f0f" stroke-width=".25"/>
<circle cx="256.8" cy="46" r=".5" fill="#f0f"/>
<circle cx="256.8" cy="46" r=".5" fill="none" stroke="#f0f" stroke-width=".25"/>
<circle cx="226.4" cy="63.8" r=".5" fill="#f0f"/>
<circle cx="226.4" cy="63.8" r=".5" fill="none" stroke="#f0f" stroke-width=".25"/>
<circle cx="203.5" cy="63.8" r=".5" fill="#f0f"/>
<circle cx="203.5" cy="63.8" r=".5" fill="none" stroke="#f0f" stroke-width=".25"/>
<circle cx="175.6" cy="73.9" r=".5" fill="#f0f"/>
<circle cx="175.6" cy="73.9" r=".5" fill="none" stroke="#f0f" stroke-width=".25"/>
<circle cx="127.3" cy="119.6" r=".5" fill="#f0f"/>
<circle cx="127.3" cy="119.6" r=".5" fill="none" stroke="#f0f" stroke-width=".25"/>
<circle cx="145.1" cy="119.6" r=".5" fill="#f0f"/>
<circle cx="145.1" cy="119.6" r=".5" fill="none" stroke="#f0f" stroke-width=".25"/>
<circle cx="211.1" cy="119.6" r=".5" fill="#f0f"/>
<circle cx="211.1" cy="119.6" r=".5" fill="none" stroke="#f0f" stroke-width=".25"/>
<circle cx="231.4" cy="119.6" r=".5" fill="#f0f"/>
<circle cx="231.4" cy="119.6" r=".5" fill="none" stroke="#f0f" stroke-width=".25"/>
<circle cx="256.8" cy="137.4" r=".5" fill="#f0f"/>
<circle cx="256.8" cy="137.4" r=".5" fill="none" stroke="#f0f" stroke-width=".25"/>
<circle cx="256.8" cy="119.6" r=".5" fill="#f0f"/>
<circle cx="256.8" cy="119.6" r=".5" fill="none" stroke="#f0f" stroke-width=".25"/>
<circle cx="226.4" cy="137.4" r=".5" fill="#f0f"/>
<circle cx="226.4" cy="137.4" r=".5" fill="none" stroke="#f0f" stroke-width=".25"/>
<circle cx="203.5" cy="137.4" r=".5" fill="#f0f"/>
<circle cx="203.5" cy="137.4" r=".5" fill="none" stroke="#f0f" stroke-width=".25"/>
<circle cx="63.8" cy="173" r=".5" fill="#f0f"/>
<circle cx="63.8" cy="173" r=".5" fill="none" stroke="#f0f" stroke-width=".25"/>
<circle cx="96.8" cy="173" r=".5" fill="#f0f"/>
<circle cx="96.8" cy="173" r=".5" fill="none" stroke="#f0f" stroke-width=".25"/>
<circle cx="30.8" cy="173" r=".5" fill="#f0f"/>
<circle cx="30.8" cy="173" r=".5" fill="none" stroke="#f0f" stroke-width=".25"/>
<circle cx="53.6" cy="20.6" r=".5" fill="#f0f"/>
<circle cx="53.6" cy="20.6" r=".5" fill="none" stroke="#f0f" stroke-width=".25"/>
<g font-size="2.3" fill="#000080">
<text x="41" y="15">R1</text>
<text x="41" y="17.6">RXEF135</text>
<text x="56.2" y="27.7">TVS1</text>
<text x="162.9" y="25.2">R2</text>
<text x="162.9" y="27.7">NM</text>
<text x="56.2" y="30.3">SMCJ36A</text>
<text x="170.5" y="37.9">U1</text>
<text x="170.5" y="40.4">LM2599</text>
<text x="218.8" y="40.4">L1</text>
<text x="218.8" y="43">68uH</text>
<text x="129.9" y="53.1">C1</text>
<text x="147.6" y="53.1">C2</text>
<text x="215.2" y="50.6">D1</text>
<text x="215.2" y="53.6">MBRS360</text>
<text x="234" y="50.6">C3</text>
<text x="234" y="53.1">220uF/10V</text>
<text x="76.5" y="55.7">R3</text>
<text x="76.5" y="58.2">NM</text>
<text x="129.9" y="55.7">680uF/63V</text>
<text x="147.6" y="55.7">100nF</text>
<text x="239.1" y="58.2">R4</text>
<text x="157.8" y="65.8">C4</text>
<text x="239.1" y="60.7">604R/0.1%</text>
<text x="157.8" y="68.4">1nF</text>
<text x="206.1" y="70.9">R5</text>
<text x="231.5" y="68.4">C5</text>
<text x="231.5" y="70.9">3n3</text>
<text x="246.7" y="68.4">R6</text>
<text x="246.7" y="70.9">3k</text>
<text x="51.1" y="73.4">R7</text>
<text x="51.1" y="76">10k</text>
<text x="84.1" y="76">U2</text>
<text x="206.1" y="73.4">360R/0.1%</text>
<text x="51.1" y="83.6">R9</text>
<text x="84.1" y="78.5">TLV1701</text>
<text x="127.3" y="78.5">R8</text>
<text x="127.3" y="81.1">0R</text>
<text x="178.1" y="81.1">C6</text>
<text x="178.1" y="83.6">100nF</text>
<text x="51.1" y="86.1">10k</text>
<text x="66.4" y="96.3">R10</text>
<text x="66.4" y="98.8">2k4</text>
<text x="94.3" y="98.8">C7</text>
<text x="94.3" y="101.4">100nF</text>
<text x="170.5" y="111.5">U3</text>
<text x="170.5" y="114.1">LM2599</text>
<text x="218.8" y="114.1">L2</text>
<text x="218.8" y="116.6">100uH</text>
<text x="215.2" y="124.2">D2</text>
<text x="234" y="124.2">C10</text>
<text x="129.9" y="126.8">C8</text>
<text x="129.9" y="129.3">680uF/63V</text>
<text x="147.6" y="126.8">C9</text>
<text x="147.6" y="129.3">100nF</text>
<text x="215.2" y="127.3">MBRS360</text>
<text x="234" y="126.8">220uF/10V</text>
<text x="239.1" y="131.9">R11</text>
<text x="239.1" y="134.4">1k10/0.1%</text>
<text x="231.5" y="142">C11</text>
<text x="246.7" y="142">R12</text>
<text x="206.1" y="144.6">R13</text>
<text x="206.1" y="147.1">360R/0.1%</text>
<text x="231.5" y="144.6">3n3</text>
<text x="246.7" y="144.6">3k</text>
<text x="178.1" y="154.7">C12</text>
<text x="178.1" y="157.3">47nF</text>
<text x="33.3" y="180.1">R14</text>
<text x="33.3" y="182.7">4k3/0,66W/5%</text>
<text x="66.4" y="180.1">R15</text>
<text x="66.4" y="182.7">510R</text>
<text x="99.4" y="180.1">R16</text>
<text x="99.4" y="182.7">240R</text>
<text x="20.6" y="189.8">+24V</text>
<text x="38.4" y="190.3">LED1</text>
<text x="53.7" y="189.8">+5VD</text>
<text x="71.4" y="190.3">LED2</text>
<text x="86.7" y="189.8">+3V3D</text>
<text x="104.5" y="190.3">LED3</text>
<text x="38.4" y="192.8">LG R971</text>
<text x="71.4" y="192.8">LG R971</text>
<text x="104.5" y="192.8">LG R971</text>
</g>
<g font-size="2.3">
<text x="156.8" y="17.1">+3V3D</text>
<text x="22.9" y="21.1">+24VP</text>
<text x="61.3" y="21.1">+24V</text>
<text x="272.1" y="33.8">PG_CARRIER</text>
<text x="110.6" y="46.5">+24V</text>
<text x="167.4" y="45.5">1</text>
<text x="197.7" y="45.5">2</text>
<text x="267" y="46.5">+3V3D</text>
<text x="167.4" y="53.1">3</text>
<text x="167.4" y="60.7">5</text>
<text x="197.7" y="63.2">6</text>
<text x="76.3" y="67.9">+5VD</text>
<text x="173" y="70.9">7</text>
<text x="180.7" y="70.9">4</text>
<text x="188.3" y="70.9">8</text>
<text x="76.5" y="76">5</text>
<text x="12.5" y="79.5">VCCIO_EN</text>
<text x="68.4" y="78.5">1</text>
<text x="86.7" y="83.6">4</text>
<text x="37.7" y="89.7">+5VD</text>
<text x="68.4" y="88.6">3</text>
<text x="122.2" y="88.7">NM for +3V3D test without MicroZed</text>
<text x="76.5" y="93.8">2</text>
<text x="89" y="90.7">+5VD</text>
<text x="167.4" y="119.1">1</text>
<text x="197.7" y="119.1">2</text>
<text x="110.6" y="120.2">+24V</text>
<text x="267" y="120.2">+5VD</text>
<text x="167.4" y="126.7">3</text>
<text x="167.4" y="134.4">5</text>
<text x="197.7" y="136.9">6</text>
<text x="173" y="144.6">7</text>
<text x="180.7" y="144.6">4</text>
<text x="188.3" y="144.6">8</text>
<text x="28.3" y="166.9">+24V</text>
<text x="61" y="166.9">+5VD</text>
<text x="93.3" y="166.9">+3V3D</text>
<text x="190.1" y="178.6">Oficina Técnica Universidad Carlos III de Madrid</text>
<text x="190.8" y="185.2">Sistema Emulador Planta Generación Eólica; Carrier E/S para placa MicroZed</text>
<text x="190.8" y="190.3">B1B1</text>
<text x="190.8" y="187.7">B1B1 Alimentacion Digital</text>
<text x="169.7" y="193.8">Size</text>
<text x="172.3" y="196.4">A4</text>
<text x="187.5" y="193.8">CODIGO OT</text>
<text x="190.1" y="196.4">OT-2017-4302</text>
<text x="235.8" y="193.8">Modified</text>
<text x="238.3" y="196.4">Sunday, December 02, 2018</text>
<text x="284" y="193.8">Rev</text>
<text x="286.6" y="196.4">1.0</text>
<text x="169.7" y="201.5">Designed by</text>
<text x="205.3" y="201.5">Checked by</text>
<text x="240.9" y="201.5">Approved by</text>
<text x="276.4" y="201.5">Sheet</text>
<text x="172.3" y="204">Ernesto García Ares</text>
<text x="207.8" y="204">&lt;Comprobado por&gt;</text>
<text x="243.4" y="204">&lt;Aprobado por&gt;</text>
<text x="279" y="204">3</text>
<text x="284" y="204">of 41</text>
</g>
<text font-size="2.3" fill="#00f" x="43.5" y="19.1">+t</text>
<g font-size="2.3" fill="#f00">
<text x="54.9" y="38.9">D</text>
<text x="212.4" y="59.2">D</text>
<text x="232.7" y="59.2">D</text>
<text x="128.6" y="64.3">D</text>
<text x="146.4" y="64.3">D</text>
<text x="156.5" y="74.5">D</text>
<text x="184.5" y="77">D</text>
<text x="192.1" y="77">D</text>
<text x="204.8" y="82.1">D</text>
<text x="176.8" y="92.3">D</text>
<text x="80.3" y="99.9">D</text>
<text x="65.1" y="107.5">D</text>
<text x="93" y="107.5">D</text>
<text x="128.6" y="138">D</text>
<text x="146.4" y="138">D</text>
<text x="212.4" y="132.9">D</text>
<text x="232.7" y="132.9">D</text>
<text x="184.5" y="150.7">D</text>
<text x="192.1" y="150.7">D</text>
<text x="204.8" y="155.8">D</text>
<text x="176.8" y="165.9">D</text>
<text x="32.1" y="201.5">D</text>
<text x="65.1" y="201.5">D</text>
<text x="98.1" y="201.5">D</text>
</g>
<g font-size="2.3" fill="#004080">
<text x="171.8" y="47">VIN</text>
<text x="189.8" y="47">OUT</text>
<text x="171.8" y="54.7">/EF</text>
<text x="171.8" y="62.3">DELAY</text>
<text x="191.7" y="64.8">FB</text>
<text x="174.8" y="67.5">SS</text>
<text x="181.9" y="67.5">GND</text>
<text x="189.5" y="67.5">GND</text>
<text x="72.7" y="80.1">+</text>
<text x="79.3" y="78.5">+V</text>
<text x="80.6" y="84.9">Out</text>
<text x="72.7" y="90.2">-</text>
<text x="79.3" y="91.2">-V</text>
<text x="171.8" y="120.7">VIN</text>
<text x="189.8" y="120.7">OUT</text>
<text x="171.8" y="128.3">/EF</text>
<text x="171.8" y="135.9">DELAY</text>
<text x="174.8" y="141.2">SS</text>
<text x="181.9" y="141.2">GND</text>
<text x="189.5" y="141.2">GND</text>
<text x="191.7" y="138.5">FB</text>
</g>
<g font-size="1.8">
<text x="32" y="2">5</text>
<text x="90.2" y="2">4</text>
<text x="148.5" y="2">3</text>
<text x="206.8" y="2">2</text>
<text x="265" y="2">1</text>
<text x=".8" y="30">D</text>
<text x="294.9" y="30">D</text>
<text x=".8" y="81">C</text>
<text x="294.9" y="81">C</text>
<text x=".8" y="132.1">B</text>
<text x="294.9" y="132.1">B</text>
<text x=".8" y="183.1">A</text>
<text x="294.9" y="183.1">A</text>
<text x="32" y="209">5</text>
<text x="90.2" y="209">4</text>
<text x="148.5" y="209">3</text>
<text x="206.8" y="209">2</text>
<text x="265" y="209">1</text>
</g>
</svg>
